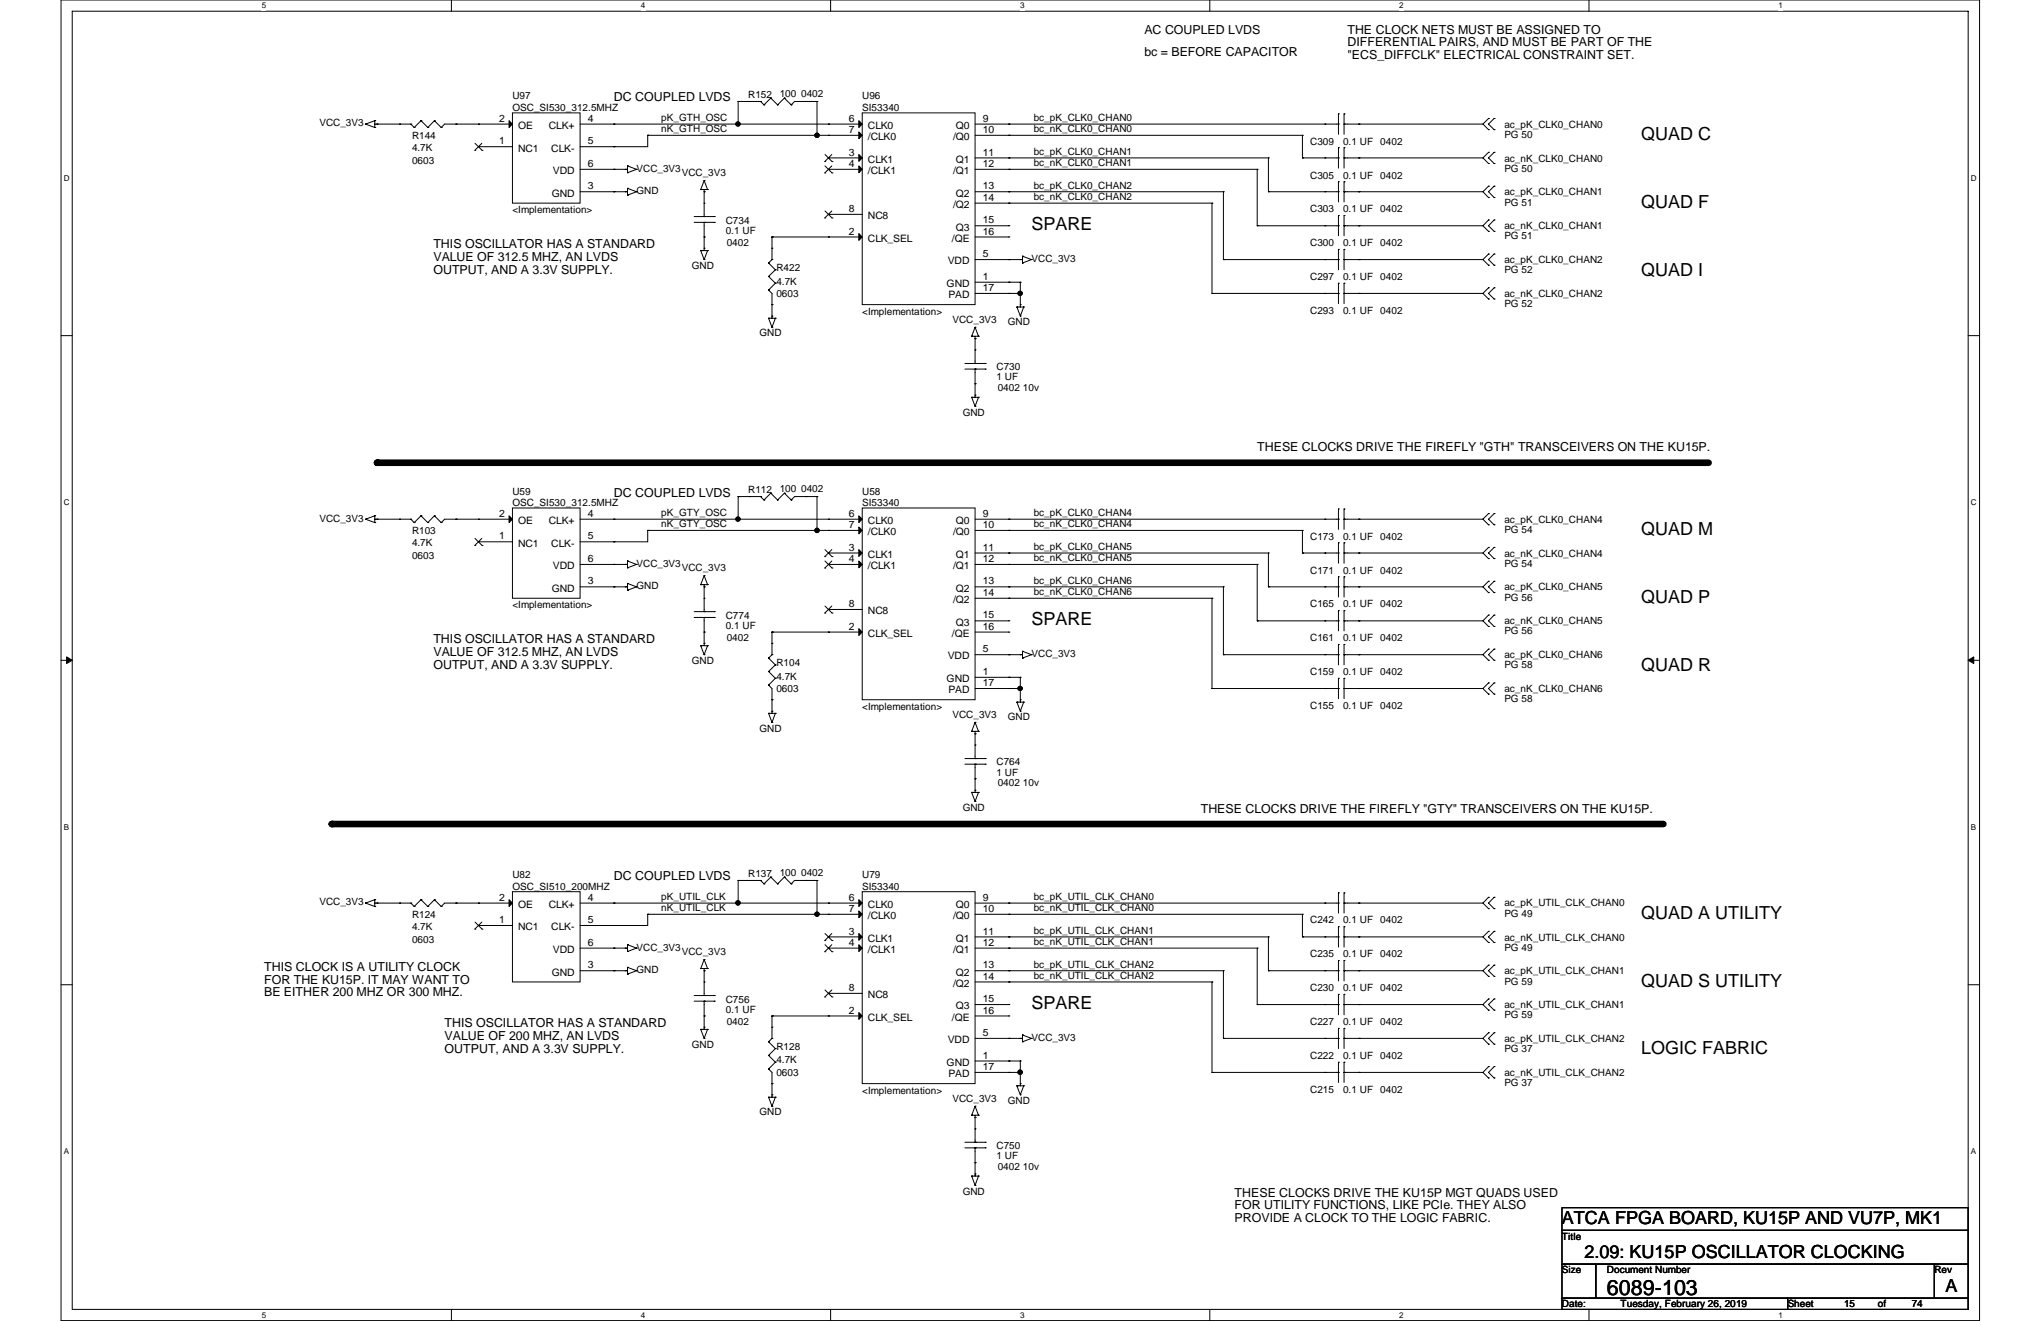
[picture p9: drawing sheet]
<svg xmlns="http://www.w3.org/2000/svg" width="432mm" height="279mm" viewBox="0 0 432 279" stroke-linecap="round" stroke-linejoin="round" font-family="sans-serif">
<path d="M12.9 0h405.9v279.3h-405.9zM15.3 2.4h401.1v274.5h-401.1z" fill="none" stroke="#000" stroke-width=".21"/>
<g fill="#fff">
<path d="M55.4 .3h.9v1.9h-.9z"/>
<path d="M55.4 277.2h.9v1.9h-.9z"/>
</g>
<path d="M95.5 0v2.4M95.5 276.9v2.4" fill="none" stroke="#000" stroke-width=".21"/>
<g fill="#fff">
<path d="M135.6 .3h.9v1.9h-.9z"/>
<path d="M135.6 277.2h.9v1.9h-.9z"/>
</g>
<path d="M175.7 0v2.4M175.7 276.9v2.4" fill="none" stroke="#000" stroke-width=".21"/>
<g fill="#fff">
<path d="M215.8 .3h.9v1.9h-.9z"/>
<path d="M215.8 277.2h.9v1.9h-.9z"/>
</g>
<path d="M255.9 0v2.4M255.9 276.9v2.4" fill="none" stroke="#000" stroke-width=".21"/>
<g fill="#fff">
<path d="M296 .3h1v1.9h-1z"/>
<path d="M296 277.2h1v1.9h-1z"/>
</g>
<path d="M336.2 0v2.4M336.2 276.9v2.4" fill="none" stroke="#000" stroke-width=".21"/>
<g fill="#fff">
<path d="M376.3 .3h.9v1.9h-.9z"/>
<path d="M376.3 277.2h.9v1.9h-.9z"/>
<path d="M13.5 36.7h1.2v1.9h-1.2z"/>
<path d="M417 36.7h1.2v1.9h-1.2z"/>
<path d="M13.5 105.3h1.2v1.9h-1.2z"/>
<path d="M417 105.3h1.2v1.9h-1.2z"/>
</g>
<path d="M12.9 71h2.4M416.4 71h2.4" fill="none" stroke="#000" stroke-width=".21"/>
<g fill="#fff">
<path d="M13.5 173.9h1.1v2h-1.1z"/>
<path d="M417 173.9h1.1v2h-1.1z"/>
</g>
<path d="M12.9 139.7h2.4M416.4 139.7h2.4" fill="none" stroke="#000" stroke-width=".21"/>
<path d="M14.1 138.9v1.4l1.2-.6zM416.4 139.7l1.2 .6v-1.4z" fill="#000" stroke="#000" stroke-width=".21"/>
<g fill="#fff">
<path d="M13.5 242.6h1.1v1.9h-1.1z"/>
<path d="M417 242.6h1.1v1.9h-1.1z"/>
</g>
<g fill="none" stroke="#000" stroke-width=".21">
<path d="M77.3 26.2h.1M77.3 26.2l2 .8M79.3 27h.1M79.3 25.5h.1M79.3 25.5v1.5M79.3 26.2h7.6M79.3 25.5l-2 .7M79.8 26.2h.1M84.5 26.2h.1M86.9 26.2h.1M86.9 26.2l.7 .8M87.6 27h.1"/>
<path d="M89.1 25.5h.1M89.1 25.5l1.4 1.5M89.1 25.5l-1.5 1.5M90.5 27h.1M91.9 25.5h.1M91.9 25.5l1.4 1.5M91.9 25.5l-1.4 1.5M93.3 27h.1M96.5 26.2h.1M100.5 31.8h.1M100.5 30.3l1.5 1.5M101.2 31h.1"/>
<path d="M101.2 26.2h.1M101.2 31h7.2M101.9 30.3l-1.4 1.5M102 31.8h.1M108.4 23.9h14.3v19.1h-14.3zM108.4 26.2h-14.3l-.8 .8M122.7 26.2h59.7M129.9 26.2h.1M129.9 31h.1M129.9 35.8h.1M132.3 35.8h.1M132.8 35.1h.1"/>
<path d="M132.8 36.5h.1M132.8 39.8h.1M132.8 35.1v1.4M132.8 39.8v1.5M132.8 35.8h-10.1M132.8 35.1l1.9 .7M132.8 39.8l1.9 .8M134.7 35.8h.1M134.7 35.8l-1.9 .7M137 28.6h.1M137 28.6v2.4h-14.3M149 38.2h.1"/>
<path d="M149 38.2l-.7 1.9M149 38.2l.7 1.9M156.2 26.2h.1M156.2 21.5h.1M156.2 21.5h4.7M156.2 21.5v4.7M158.5 21.5h.1M160.9 21.5h.1M160.9 21.5l.7 .7M161.6 22.2h.1M163.1 20.7h.1M163.1 20.7l1.4 1.5"/>
<path d="M163.1 20.7l-1.5 1.5M164.5 22.2h.1M165.9 20.7h.1M165.9 20.7l1.5 1.5M165.9 20.7l-1.4 1.5M167.4 22.2h.1M170.5 21.5h.1M172.8 21.5h.1M172.8 28.6h.1M172.8 21.5h-4.7l-.7 .7M172.8 21.5v7.1M174.5 34.2h.1"/>
<path d="M174.5 36.6h.1M174.5 32.7l1.5 1.5M174.5 35.1l1.5 1.5M175.3 26.2h.1M175.3 28.6h.1M175.3 33.4h.1M175.3 35.8h.1M175.3 35.8h7.1M175.3 33.4h7.1M176 32.7l-1.5 1.5M176 35.1l-1.5 1.5M176 34.2h.1"/>
<path d="M176 36.6h.1M182.4 23.9h23.9v40.5h-23.9zM182.4 28.6h-45.4M206.3 35.8h59.7M206.3 28.6h69.2M206.3 33.4h62.1M213.4 26.2h.1M213.4 28.6h.1M213.4 33.4h.1M213.4 35.8h.1M266 35.8h.1M266 35.8v12"/>
<path d="M268.4 33.4h.1M268.4 33.4v7.2M275.5 33.4h.1M275.5 28.6h.1M275.5 28.6v4.8M280.3 33.4h.1M280.3 26.2h.1M283.2 33.4h.1M283.2 31.2h.1M283.2 26.2h.1M283.2 24.1h.1M283.2 26.2h-76.9"/>
<path d="M283.2 33.4h-7.7M283.2 24.1v4.3M283.2 31.2v4.4M283.2 38.4h.1M283.2 38.4v4.3M284.4 38.4h.1M284.4 38.4v4.3M284.4 31.2h.1M284.4 33.4h.1M284.4 24.1h.1M284.4 26.2h.1M284.4 26.2h29.3"/>
<path d="M284.4 33.4h29.3M284.4 24.1v4.3M284.4 31.2v4.4M287.5 33.4h.1M287.5 26.2h.1M313.7 26.2l1.2 1.2M313.7 33.4l1.2 1.2M314.9 25.1h.1M314.9 27.4h.1M314.9 32.2h.1M314.9 34.6h.1M314.9 39.4h.1"/>
<path d="M314.9 25.1l-1.2 1.1M314.9 32.2l-1.2 1.2M314.9 39.4l-1.2 1.2M316.1 27.4h.1M316.1 25.1h.1M316.1 34.6h.1M316.1 32.2h.1M316.1 39.4h.1M316.1 25.1l-1.2 1.1 1.2 1.2M316.1 32.2l-1.2 1.2 1.2 1.2M316.1 39.4l-1.2 1.2 1.2 1.2M129.9 40.6h.1"/>
<path d="M132.3 40.6h.1M132.8 41.3h.1M132.8 40.6h-10.1M134.7 40.6h.1M134.7 40.6l-1.9 .7M146.9 47h4.2M146.9 45.8h4.2M148.3 40.1h.1M148.3 53h.1M148.3 40.1h1.4M148.3 53h1.4M148.3 53l.7 1.9"/>
<path d="M149 45.8h.1M149 47h.1M149 43h.1M149 50.1h.1M149 47v6M149 40.6h.1M149 52.5h.1M149 54.9h.1M149 40.1v5.7M149.7 40.1h.1M149.7 53h.1M149.7 53l-.7 1.9"/>
<path d="M151.1 47h.1M151.1 45.8h.1M162.6 58.5h.1M162.6 55.6h.1M162.6 58.5l1.4 1.4M162.6 55.6l1.4 1.5M163.3 54.9h.1M163.3 54.9l-.7 .7M163.3 52.5h.1M163.3 50.1h.1M163.3 50.1v4.8M163.3 50.1h19.1"/>
<path d="M164 59.9h.1M164 57.1h.1M164 59.9l-1.4 1.4M164 57.1l-1.4 1.4M174.5 46.1h.1M174.5 44.6l1.5 1.5M175.3 50.1h.1M175.3 45.3h.1M175.3 45.3h7.1M176 44.6l-1.5 1.5M176 46.1h.1M206.3 43h50.1"/>
<path d="M206.3 47.8h7.1M206.3 50.1h7.1M213.4 40.6h.1M213.4 43h.1M213.4 47.8h.1M213.4 50.1h.1M213.4 54.9h.1M213.4 59.7h.1M215.9 54.9h.1M215.9 59.7h.1M215.9 59.7v5.2M215.9 59.7h-9.6"/>
<path d="M216.3 54.2h.1M216.3 55.6h.1M216.3 54.2v1.4M216.3 54.9h-10M216.3 54.2l1.9 .7M218.2 54.9h.1M218.2 54.9l-1.9 .7M256.4 43h.1M256.4 43v19.1M258.8 40.6h.1M258.8 40.6v14.3M258.8 40.6h-52.5"/>
<path d="M258.8 54.9h.1M258.8 54.9h24.4M266 47.8h.1M266 47.8h17.2M268.4 40.6h.1M280.3 47.8h.1M280.3 54.9h.1M280.3 40.6h.1M283.2 59.9h.1M283.2 47.8h.1M283.2 45.6h.1M283.2 54.9h.1"/>
<path d="M283.2 52.7h.1M283.2 45.6v4.3M283.2 52.7v4.4M283.2 59.9v4.3M283.2 40.6h.1M283.2 40.6h-14.8M284.4 40.6h.1M284.4 40.6h29.3M284.4 59.9h.1M284.4 45.6h.1M284.4 47.8h.1M284.4 52.7h.1"/>
<path d="M284.4 54.9h.1M284.4 45.6v4.3M284.4 52.7v4.4M284.4 59.9v4.3M287.5 47.8h.1M287.5 54.9h.1M287.5 40.6h.1M313.7 40.6l1.2 1.2M313.7 47.8l1.2 1.1M313.7 54.9l1.2 1.2M313.7 54.9h-29.3M313.7 47.8h-29.3"/>
<path d="M314.9 41.8h.1M314.9 46.5h.1M314.9 48.9h.1M314.9 53.7h.1M314.9 56.1h.1M314.9 46.5l-1.2 1.3M314.9 53.7l-1.2 1.2M316.1 41.8h.1M316.1 48.9h.1M316.1 46.5h.1M316.1 56.1h.1M316.1 53.7h.1"/>
<path d="M316.1 46.5l-1.2 1.3 1.2 1.1M316.1 53.7l-1.2 1.2 1.2 1.2M162.6 61.3h.1M162.6 61.3l.7 .8v5.2M162.6 67.3h.1M162.6 67.3h1.4M162.6 67.3l.7 1.9M163.3 64.4h.1M163.3 66.8h.1M163.3 69.2h.1M164 67.3h.1M164 67.3l-.7 1.9"/>
<path d="M204.1 78.1h4.3M204.1 76.9h4.3M205.6 71.1h.1M205.6 71.1h1.4M206.3 76.9h.1M206.3 78.1h.1M206.3 78.1v5.9M206.3 71.6h.1M206.3 69.2h.1M206.3 71.1v5.8M206.3 69.2l-.7 1.9M206.3 69.2l.7 1.9"/>
<path d="M206.3 74h.1M206.3 62.1h9.6M207 71.1h.1M208.4 78.1h.1M208.4 76.9h.1M213.4 62.1h.1M215.1 64.9h.1M215.1 64.9h1.5M215.1 64.9l.8 1.9M215.9 64.4h.1M215.9 66.8h.1M215.9 62.1h.1"/>
<path d="M216.6 64.9h.1M216.6 64.9l-.7 1.9M256.4 62.1h.1M256.4 62.1h26.8M280.3 62.1h.1M283.2 62.1h.1M284.4 62.1h.1M284.4 62.1h29.3M287.5 62.1h.1M313.7 62.1l1.2 1.1M314.9 60.9h.1M314.9 63.2h.1"/>
<path d="M314.9 60.9l-1.2 1.2M316.1 63.2h.1M316.1 60.9h.1M316.1 60.9l-1.2 1.2 1.2 1.1M205.6 84h.1M205.6 84h1.4M205.6 84l.7 1.9M206.3 83.6h.1M206.3 85.9h.1M206.3 81.2h.1M207 84h.1M207 84l-.7 1.9"/>
<path d="M77.3 109.8h.1M77.3 109.8l2 .7M79.3 110.5h.1M79.3 109.1h.1M79.3 109.1v1.4M79.3 109.8h7.6M79.3 109.1l-2 .7M79.8 109.8h.1M84.5 109.8h.1M86.9 109.8h.1M86.9 109.8l.7 .7M87.6 110.5h.1"/>
<path d="M89.1 109.1h.1M89.1 109.1l1.4 1.4M89.1 109.1l-1.5 1.4M90.5 110.5h.1M91.9 109.1h.1M91.9 109.1l1.4 1.4M91.9 109.1l-1.4 1.4M93.3 110.5h.1M96.5 109.8h.1M100.5 115.4h.1M100.5 113.9l1.5 1.5M101.2 114.6h.1"/>
<path d="M101.2 109.8h.1M101.2 114.6h7.2M101.9 113.9l-1.4 1.5M102 115.4h.1M108.4 107.4h14.3v19.1h-14.3zM108.4 109.8h-14.3l-.8 .7M122.7 109.8h59.7M122.7 119.4h10.1M129.9 109.8h.1M129.9 114.6h.1M129.9 119.4h.1M132.3 119.4h.1"/>
<path d="M132.8 118.7h.1M132.8 118.7v1.4M132.8 118.7l1.9 .7M134.7 119.4h.1M134.7 119.4l-1.9 .7M137 112.2h.1M137 112.2v2.4h-14.3M137 112.2h45.4M156.2 109.8h.1M156.2 105h.1M156.2 105h4.7M156.2 105v4.8"/>
<path d="M158.5 105h.1M160.9 105h.1M160.9 105l.7 .7M161.6 105.7h.1M163.1 104.3h.1M163.1 104.3l1.4 1.4M163.1 104.3l-1.5 1.4M164.5 105.7h.1M165.9 104.3h.1M165.9 104.3l1.5 1.4M165.9 104.3l-1.4 1.4M167.4 105.7h.1"/>
<path d="M170.5 105h.1M172.8 112.2h.1M172.8 105h.1M172.8 105h-4.7l-.7 .7M172.8 105v7.2M174.5 117.7h.1M174.5 118.7l1.5 1.4M174.5 116.2l1.5 1.5M175.3 109.8h.1M175.3 112.2h.1M175.3 117h.1M175.3 119.4h.1"/>
<path d="M175.3 119.4h7.1M175.3 117h7.1M176 116.2l-1.5 1.5M176 118.7l-1.5 1.4M176 117.7h.1M182.4 107.4h23.9v40.6h-23.9zM206.3 109.8h76.9M206.3 119.4h59.7M206.3 117h62.1M213.4 109.8h.1M213.4 112.2h.1M213.4 117h.1"/>
<path d="M213.4 119.4h.1M266 119.4h.1M266 119.4v11.9M268.4 117h.1M268.4 117v7.1M275.5 117h.1M275.5 117h7.7M275.5 112.2h-69.2M275.5 112.2h.1M275.5 112.2v4.8M280.3 117h.1M280.3 109.8h.1"/>
<path d="M283.2 117h.1M283.2 114.8h.1M283.2 109.8h.1M283.2 107.7h.1M283.2 107.7v4.3M283.2 114.8v4.3M284.4 114.8h.1M284.4 117h.1M284.4 107.7h.1M284.4 109.8h.1M284.4 109.8h29.3M284.4 107.7v4.3"/>
<path d="M284.4 114.8v4.3M287.5 117h.1M287.5 109.8h.1M313.7 117h-29.3M313.7 109.8l1.2 1.2M313.7 117l1.2 1.2M314.9 108.6h.1M314.9 111h.1M314.9 115.8h.1M314.9 118.2h.1M314.9 108.6l-1.2 1.2M314.9 115.8l-1.2 1.2"/>
<path d="M316.1 111h.1M316.1 108.6h.1M316.1 118.2h.1M316.1 115.8h.1M316.1 108.6l-1.2 1.2 1.2 1.2M316.1 115.8l-1.2 1.2 1.2 1.2M129.9 124.1h.1M132.3 124.1h.1M132.8 120.1h.1M132.8 124.8h.1M132.8 123.4h.1M132.8 123.4v1.4"/>
<path d="M132.8 124.1h-10.1M132.8 123.4l1.9 .7M134.7 124.1h.1M134.7 124.1l-1.9 .7M146.9 130.6h4.2M146.9 129.4h4.2M148.3 123.7h.1M148.3 136.6h.1M148.3 123.7h1.4M148.3 136.6h1.4M148.3 136.6l.7 1.9M149 129.4h.1"/>
<path d="M149 130.6h.1M149 130.6v6M149 126.5h.1M149 133.7h.1M149 124.1h.1M149 121.8h.1M149 136.1h.1M149 138.5h.1M149 123.7v5.7M149 121.8l-.7 1.9M149 121.8l.7 1.9M149.7 123.7h.1"/>
<path d="M149.7 136.6h.1M149.7 136.6l-.7 1.9M151.1 130.6h.1M151.1 129.4h.1M162.6 139.2h.1M162.6 139.2l1.4 1.4M163.3 138.5h.1M163.3 138.5l-.7 .7M163.3 136.1h.1M163.3 133.7h.1M163.3 133.7v4.8M163.3 133.7h19.1"/>
<path d="M174.5 120.1h.1M174.5 129.7h.1M174.5 128.2l1.5 1.5M175.3 133.7h.1M175.3 128.9h.1M175.3 128.9h7.1M176 128.2l-1.5 1.5M176 120.1h.1M176 129.7h.1M206.3 138.5h10M206.3 131.3h7.1M206.3 133.7h7.1"/>
<path d="M213.4 124.1h.1M213.4 126.5h.1M213.4 131.3h.1M213.4 133.7h.1M213.4 138.5h.1M215.9 138.5h.1M216.3 137.8h.1M216.3 139.2h.1M216.3 137.8v1.4M216.3 137.8l1.9 .7M218.2 138.5h.1M218.2 138.5l-1.9 .7"/>
<path d="M256.4 126.5h-50.1M256.4 126.5h.1M256.4 126.5v19.1M258.8 124.1h.1M258.8 124.1v14.4M258.8 124.1h-52.5M258.8 138.5h.1M258.8 138.5h24.4M266 131.3h.1M266 131.3h17.2M268.4 124.1h.1M268.4 124.1h14.8"/>
<path d="M280.3 138.5h.1M280.3 124.1h.1M280.3 131.3h.1M283.2 138.5h.1M283.2 136.3h.1M283.2 124.1h.1M283.2 122h.1M283.2 131.3h.1M283.2 129.2h.1M283.2 122v4.3M283.2 129.2v4.2M283.2 136.3v4.3"/>
<path d="M284.4 136.3h.1M284.4 138.5h.1M284.4 122h.1M284.4 124.1h.1M284.4 129.2h.1M284.4 131.3h.1M284.4 124.1h29.3M284.4 122v4.3M284.4 129.2v4.2M284.4 136.3v4.3M287.5 138.5h.1M287.5 124.1h.1"/>
<path d="M287.5 131.3h.1M313.7 124.1l1.2 1.2M313.7 131.3l1.2 1.2M313.7 138.5l1.2 1.2M313.7 138.5h-29.3M313.7 131.3h-29.3M314.9 122.9h.1M314.9 125.3h.1M314.9 130.1h.1M314.9 132.5h.1M314.9 137.3h.1M314.9 139.7h.1"/>
<path d="M314.9 122.9l-1.2 1.2M314.9 130.1l-1.2 1.2M314.9 137.3l-1.2 1.2M316.1 125.3h.1M316.1 122.9h.1M316.1 132.5h.1M316.1 130.1h.1M316.1 139.7h.1M316.1 137.3h.1M316.1 122.9l-1.2 1.2 1.2 1.2M316.1 130.1l-1.2 1.2 1.2 1.2M316.1 137.3l-1.2 1.2 1.2 1.2"/>
<path d="M162.6 144.9h.1M162.6 142h.1M162.6 144.9l.7 .7v5.3M162.6 142l1.4 1.5M162.6 150.9h.1M162.6 150.9h1.4M162.6 150.9l.7 1.9M163.3 148h.1M163.3 150.4h.1M163.3 152.8h.1M164 143.5h.1M164 140.6h.1"/>
<path d="M164 143.5l-1.4 1.4M164 140.6l-1.4 1.4M164 150.9h.1M164 150.9l-.7 1.9M205.6 154.7h.1M205.6 154.7h1.4M206.3 155.2h.1M206.3 152.8h.1M206.3 154.7v5.7M206.3 152.8l-.7 1.9M206.3 152.8l.7 1.9M206.3 157.6h.1"/>
<path d="M206.3 145.6h9.6M206.3 143.3h9.6M207 154.7h.1M213.4 143.3h.1M213.4 145.6h.1M215.1 148.5h.1M215.1 148.5h1.5M215.1 148.5l.8 1.9M215.9 148h.1M215.9 150.4h.1M215.9 143.3h.1M215.9 143.3v5.2"/>
<path d="M215.9 145.6h.1M216.6 148.5h.1M216.6 148.5l-.7 1.9M256.4 145.6h.1M280.3 145.6h.1M283.2 145.6h.1M283.2 143.5h.1M283.2 143.5v4.3M283.2 145.6h-26.8M284.4 143.5h.1M284.4 145.6h.1M284.4 143.5v4.3"/>
<path d="M284.4 145.6h29.3M287.5 145.6h.1M313.7 145.6l1.2 1.2M314.9 144.4h.1M314.9 146.8h.1M314.9 144.4l-1.2 1.2M316.1 146.8h.1M316.1 144.4h.1M316.1 144.4l-1.2 1.2 1.2 1.2M204.1 161.6h4.3M204.1 160.4h4.3M205.6 167.6h.1"/>
<path d="M205.6 167.6h1.4M205.6 167.6l.7 1.9M206.3 160.4h.1M206.3 161.6h.1M206.3 161.6v6M206.3 167.1h.1M206.3 169.5h.1M206.3 164.7h.1M207 167.6h.1M207 167.6l-.7 1.9M208.4 161.6h.1M208.4 160.4h.1"/>
<path d="M77.3 191h.1M77.3 191l2 .7M79.3 191.7h.1M79.3 190.3h.1M79.3 190.3v1.4M79.3 191h7.6M79.3 190.3l-2 .7M79.8 191h.1M84.5 191h.1M86.9 191h.1M86.9 191l.7 .7M87.6 191.7h.1"/>
<path d="M89.1 190.3h.1M89.1 190.3l1.4 1.4M89.1 190.3l-1.5 1.4M90.5 191.7h.1M91.9 190.3h.1M91.9 190.3l1.4 1.4M91.9 190.3l-1.4 1.4M93.3 191.7h.1M96.5 191h.1M100.5 196.5h.1M100.5 195l1.5 1.5M101.2 195.7h.1"/>
<path d="M101.2 191h.1M101.2 195.7h7.2M101.9 195l-1.4 1.5M102 196.5h.1M108.4 188.6h14.3v19.1h-14.3zM108.4 191h-14.3l-.8 .7M122.7 191h59.7M129.9 191h.1M129.9 195.7h.1M132.8 199.8h.1M132.8 199.8v1.5M132.8 199.8l1.9 .7"/>
<path d="M137 193.4h.1M137 193.4v2.3h-14.3M137 193.4h45.4M156.2 191h.1M156.2 186.2h.1M156.2 186.2h4.7M156.2 186.2v4.8M158.5 186.2h.1M160.9 186.2h.1M160.9 186.2l.7 .7M161.6 186.9h.1M163.1 185.5h.1"/>
<path d="M163.1 185.5l1.4 1.4M163.1 185.5l-1.5 1.4M164.5 186.9h.1M165.9 185.5h.1M165.9 185.5l1.5 1.4M165.9 185.5l-1.4 1.4M167.4 186.9h.1M170.5 186.2h.1M172.8 193.4h.1M172.8 186.2h.1M172.8 186.2h-4.7l-.7 .7M172.8 186.2v7.2"/>
<path d="M174.5 198.9h.1M174.5 199.8l1.5 1.5M174.5 197.4l1.5 1.5M175.3 191h.1M175.3 193.4h.1M175.3 198.2h.1M175.3 198.2h7.1M176 197.4l-1.5 1.5M176 199.8l-1.5 1.5M176 198.9h.1M182.4 188.6h23.9v40.6h-23.9zM206.3 198.2h62.1"/>
<path d="M206.3 193.4h69.2M213.4 191h.1M213.4 193.4h.1M213.4 198.2h.1M268.4 198.2h.1M268.4 198.2v7.1M275.5 198.2h.1M275.5 193.4h.1M275.5 193.4v4.8M280.3 198.2h.1M280.3 191h.1M283.2 198.2h.1"/>
<path d="M283.2 196h.1M283.2 196v4.3M283.2 198.2h-7.7M283.2 191h.1M283.2 188.8h.1M283.2 191h-76.9M283.2 188.8v4.3M284.4 196h.1M284.4 198.2h.1M284.4 196v4.3M284.4 198.2h29.3M284.4 188.8h.1"/>
<path d="M284.4 191h.1M284.4 191h29.3M284.4 188.8v4.3M287.5 198.2h.1M287.5 191h.1M313.7 191l1.2 1.2M313.7 198.2l1.2 1.1M314.9 189.8h.1M314.9 192.2h.1M314.9 197h.1M314.9 199.3h.1M314.9 189.8l-1.2 1.2"/>
<path d="M314.9 197l-1.2 1.2M316.1 192.2h.1M316.1 189.8h.1M316.1 199.3h.1M316.1 197h.1M316.1 189.8l-1.2 1.2 1.2 1.2M316.1 197l-1.2 1.2 1.2 1.1M12.9 208.3h2.4M122.7 205.3h10.1M129.9 205.3h.1M129.9 200.5h.1M132.3 200.5h.1"/>
<path d="M132.3 205.3h.1M132.8 201.3h.1M132.8 206h.1M132.8 204.6h.1M132.8 204.6v1.4M132.8 200.5h-10.1M132.8 204.6l1.9 .7M134.7 200.5h.1M134.7 205.3h.1M134.7 200.5l-1.9 .8M134.7 205.3l-1.9 .7M146.9 211.8h4.2"/>
<path d="M146.9 210.6h4.2M148.3 204.9h.1M148.3 217.7h.1M148.3 204.9h1.4M148.3 217.7h1.4M148.3 217.7l.7 1.9M149 210.6h.1M149 211.8h.1M149 211.8v5.9M149 207.7h.1M149 214.9h.1M149 205.3h.1"/>
<path d="M149 202.9h.1M149 217.3h.1M149 219.6h.1M149 204.9v5.7M149 202.9l-.7 2M149 202.9l.7 2M149.7 204.9h.1M149.7 217.7h.1M149.7 217.7l-.7 1.9M151.1 211.8h.1M151.1 210.6h.1M163.3 219.6h.1"/>
<path d="M163.3 219.6l-.7 .7M163.3 217.3h.1M163.3 214.9h.1M163.3 214.9v4.7M174.5 201.3h.1M174.5 210.9h.1M174.5 209.4l1.5 1.5M175.3 200.5h.1M175.3 214.9h.1M175.3 210.1h.1M175.3 200.5h7.1M175.3 210.1h7.1"/>
<path d="M176 209.4l-1.5 1.5M176 201.3h.1M176 210.9h.1M182.4 214.9h-19.1M206.3 219.6h10M206.3 212.5h7.1M206.3 214.9h7.1M213.4 200.5h.1M213.4 205.3h.1M213.4 207.7h.1M213.4 212.5h.1M213.4 214.9h.1"/>
<path d="M213.4 219.6h.1M215.9 219.6h.1M216.3 218.9h.1M216.3 218.9v1.4M216.3 218.9l1.9 .7M218.2 219.6h.1M218.2 219.6l-1.9 .7M256.4 207.7h-50.1M256.4 207.7h.1M256.4 207.7v19.1M258.8 205.3h.1M258.8 205.3v14.3"/>
<path d="M258.8 205.3h-52.5M258.8 219.6h.1M266 200.5h-59.7M266 200.5h.1M266 200.5v12M266 212.5h.1M268.4 205.3h.1M268.4 205.3h14.8M280.3 212.5h.1M280.3 205.3h.1M280.3 219.6h.1M283.2 212.5h.1"/>
<path d="M283.2 210.3h.1M283.2 205.3h.1M283.2 203.2h.1M283.2 203.2v4.3M283.2 210.3v4.3M283.2 212.5h-17.2M283.2 219.6h.1M283.2 217.5h.1M283.2 219.6h-24.4M283.2 217.5v4.3M284.4 217.5h.1M284.4 219.6h.1"/>
<path d="M284.4 219.6h29.3M284.4 217.5v4.3M284.4 210.3h.1M284.4 212.5h.1M284.4 203.2h.1M284.4 205.3h.1M284.4 203.2v4.3M284.4 210.3v4.3M284.4 212.5h29.3M287.5 212.5h.1M287.5 205.3h.1M287.5 219.6h.1"/>
<path d="M313.7 205.3h-29.3M313.7 205.3l1.2 1.2M313.7 212.5l1.2 1.2M313.7 219.6l1.2 1.3M314.9 204.1h.1M314.9 206.5h.1M314.9 211.3h.1M314.9 213.7h.1M314.9 218.4h.1M314.9 204.1l-1.2 1.2M314.9 211.3l-1.2 1.2M314.9 218.4l-1.2 1.2"/>
<path d="M316.1 206.5h.1M316.1 204.1h.1M316.1 213.7h.1M316.1 211.3h.1M316.1 218.4h.1M316.1 204.1l-1.2 1.2 1.2 1.2M316.1 211.3l-1.2 1.2 1.2 1.2M316.1 218.4l-1.2 1.2 1.2 1.3M416.4 208.3h2.4M162.6 226.1h.1M162.6 223.2h.1M162.6 220.3h.1"/>
<path d="M162.6 226.1l.7 .7v5.3M162.6 223.2l1.4 1.5M162.6 220.3l1.4 1.5M162.6 232.1h.1M162.6 232.1h1.4M162.6 232.1l.7 1.9M163.3 229.2h.1M163.3 231.6h.1M163.3 234h.1M164 224.7h.1M164 221.8h.1M164 224.7l-1.4 1.4"/>
<path d="M164 221.8l-1.4 1.4M164 232.1h.1M164 232.1l-.7 1.9M205.6 235.9h.1M205.6 235.9h1.4M206.3 236.3h.1M206.3 234h.1M206.3 235.9v5.7M206.3 234l-.7 1.9M206.3 234l.7 1.9M206.3 238.8h.1M206.3 224.4h9.6"/>
<path d="M206.3 226.8h9.6M207 235.9h.1M213.4 224.4h.1M213.4 226.8h.1M215.1 229.7h.1M215.1 229.7h1.5M215.1 229.7l.8 1.9M215.9 229.2h.1M215.9 231.6h.1M215.9 224.4h.1M215.9 226.8h.1M215.9 224.4v5.3"/>
<path d="M216.3 220.3h.1M216.6 229.7h.1M216.6 229.7l-.7 1.9M256.4 226.8h.1M280.3 226.8h.1M283.2 226.8h.1M283.2 224.7h.1M283.2 224.7v4.2M283.2 226.8h-26.8M284.4 224.7h.1M284.4 226.8h.1M284.4 224.7v4.2"/>
<path d="M284.4 226.8h29.3M287.5 226.8h.1M313.7 226.8l1.2 1.2M314.9 220.9h.1M314.9 225.6h.1M314.9 228h.1M314.9 225.6l-1.2 1.2M316.1 220.9h.1M316.1 228h.1M316.1 225.6h.1M316.1 225.6l-1.2 1.2 1.2 1.2M204.1 242.8h4.3"/>
<path d="M204.1 241.6h4.3M205.6 248.8h.1M205.6 248.8h1.4M205.6 248.8l.7 1.9M206.3 248.3h.1M206.3 250.7h.1M206.3 241.6h.1M206.3 242.8h.1M206.3 242.8v6M206.3 245.9h.1M207 248.8h.1M207 248.8l-.7 1.9"/>
<path d="M208.4 242.8h.1M208.4 241.6h.1M330.5 255.4h85.9v4.8h-85.9zM330.5 260.2h85.9v7.2h-85.9zM330.5 267.4h7.1v7.2h-7.1zM330.5 274.6h47.7v2.3h-47.7zM337.6 267.4h71.6v7.2h-71.6zM378.2 274.6h38.2v2.3h-38.2zM409.2 267.4h7.2v7.2h-7.2z"/>
</g>
<path d="M79.8 97.9h.1M79.8 97.9h281.7M70.2 174.3h.1M70.2 174.3h281.7" fill="none" stroke="#000" stroke-width="1.4"/>
<g fill="#000" stroke="#000" stroke-width=".21">
<path d="M107.7 25.5l.7 .7-.7 .8z" fill-rule="evenodd"/>
<path d="M181.7 25.5l.7 .7-.7 .8z" fill-rule="evenodd"/>
<path d="M181.7 27.9l.7 .7-.7 .7z" fill-rule="evenodd"/>
<path d="M181.7 32.7l.7 .7-.7 .7z" fill-rule="evenodd"/>
<path d="M181.7 35.1l.7 .7-.7 .7z" fill-rule="evenodd"/>
<path d="M181.7 49.4l.7 .7-.7 .7z" fill-rule="evenodd"/>
<path d="M107.7 109.1l.7 .7-.7 .7z" fill-rule="evenodd"/>
<path d="M181.7 109.1l.7 .7-.7 .7z" fill-rule="evenodd"/>
<path d="M181.7 111.5l.7 .7-.7 .7z" fill-rule="evenodd"/>
<path d="M181.7 116.2l.7 .8-.7 .7z" fill-rule="evenodd"/>
<path d="M181.7 118.7l.7 .7-.7 .7z" fill-rule="evenodd"/>
<path d="M181.7 133l.7 .7-.7 .7z" fill-rule="evenodd"/>
<path d="M107.7 190.3l.7 .7-.7 .7z" fill-rule="evenodd"/>
<path d="M181.7 190.3l.7 .7-.7 .7z" fill-rule="evenodd"/>
<path d="M181.7 192.7l.7 .7-.7 .7z" fill-rule="evenodd"/>
<path d="M181.7 197.4l.7 .8-.7 .7z" fill-rule="evenodd"/>
<path d="M181.7 199.8l.7 .7-.7 .8z" fill-rule="evenodd"/>
<path d="M181.7 214.2l.7 .7-.7 .7z" fill-rule="evenodd"/>
<circle cx="156.1" cy="26.2" r=".46"/>
<circle cx="172.8" cy="28.6" r=".47"/>
<circle cx="215.8" cy="62" r=".46"/>
<circle cx="156.1" cy="109.8" r=".46"/>
<circle cx="172.8" cy="112.2" r=".47"/>
<circle cx="215.8" cy="145.6" r=".46"/>
<circle cx="156.1" cy="191" r=".47"/>
<circle cx="172.9" cy="193.4" r=".46"/>
<circle cx="215.8" cy="226.8" r=".47"/>
</g>
<text font-size="4.5" x="340" y="273.9">6089-103</text>
<g font-size="3.8">
<text x="347.2" y="29.6">QUAD C</text>
<text x="347.2" y="43.9">QUAD F</text>
<text x="218.2" y="48.7">SPARE</text>
<text x="347.2" y="58.3">QUAD I</text>
<text x="347.2" y="113.2">QUAD M</text>
<text x="347.2" y="127.5">QUAD P</text>
<text x="218.2" y="132.3">SPARE</text>
<text x="347.2" y="141.9">QUAD R</text>
<text x="347.2" y="194.4">QUAD A UTILITY</text>
<text x="347.2" y="208.7">QUAD S UTILITY</text>
<text x="218.2" y="213.5">SPARE</text>
<text x="347.2" y="223">LOGIC FABRIC</text>
<text x="330.5" y="258.8">ATCA FPGA BOARD, KU15P AND VU7P, MK1</text>
<text x="335.2" y="266">2.09: KU15P OSCILLATOR CLOCKING</text>
<text x="411.6" y="273.2">A</text>
</g>
<g font-size="2.6">
<text x="242.1" y="11.9">bc = BEFORE CAPACITOR</text>
<text x="242.1" y="7.1">AC COUPLED LVDS</text>
<text x="285.1" y="7.1">THE CLOCK NETS MUST BE ASSIGNED TO</text>
<text x="285.1" y="9.8">DIFFERENTIAL PAIRS, AND MUST BE PART OF THE</text>
<text x="285.1" y="12.5">&quot;ECS_DIFFCLK&quot; ELECTRICAL CONSTRAINT SET.</text>
<text x="129.9" y="21.5">DC COUPLED LVDS</text>
<text x="91.7" y="52.5">THIS OSCILLATOR HAS A STANDARD</text>
<text x="91.7" y="55.2">VALUE OF 312.5 MHZ, AN LVDS</text>
<text x="91.7" y="57.9">OUTPUT, AND A 3.3V SUPPLY.</text>
<text x="266" y="95.5">THESE CLOCKS DRIVE THE FIREFLY &quot;GTH&quot; TRANSCEIVERS ON THE KU15P.</text>
<text x="129.9" y="105">DC COUPLED LVDS</text>
<text x="91.7" y="136.1">THIS OSCILLATOR HAS A STANDARD</text>
<text x="91.7" y="138.8">VALUE OF 312.5 MHZ, AN LVDS</text>
<text x="91.7" y="141.5">OUTPUT, AND A 3.3V SUPPLY.</text>
<text x="254" y="171.9">THESE CLOCKS DRIVE THE FIREFLY &quot;GTY&quot; TRANSCEIVERS ON THE KU15P.</text>
<text x="129.9" y="186.2">DC COUPLED LVDS</text>
<text x="55.9" y="205.3">THIS CLOCK IS A UTILITY CLOCK</text>
<text x="55.9" y="208">FOR THE KU15P. IT MAY WANT TO</text>
<text x="55.9" y="210.7">BE EITHER 200 MHZ OR 300 MHZ.</text>
<text x="94.1" y="217.3">THIS OSCILLATOR HAS A STANDARD</text>
<text x="94.1" y="220">VALUE OF 200 MHZ, AN LVDS</text>
<text x="94.1" y="222.7">OUTPUT, AND A 3.3V SUPPLY.</text>
<text x="261.2" y="253.1">THESE CLOCKS DRIVE THE KU15P MGT QUADS USED</text>
<text x="261.2" y="255.8">FOR UTILITY FUNCTIONS, LIKE PCIe. THEY ALSO</text>
<text x="261.2" y="258.5">PROVIDE A CLOCK TO THE LOGIC FABRIC.</text>
</g>
<g font-size="2.2">
<text x="105.6" y="25.7">2</text>
<text x="109.6" y="27.3">OE</text>
<text x="116.1" y="27.3">CLK+</text>
<text x="124.4" y="25.7">4</text>
<text x="179.6" y="25.7">6</text>
<text x="179.6" y="28.1">7</text>
<text x="183.6" y="27.3">CLK0</text>
<text x="183.6" y="29.6">/CLK0</text>
<text x="201.6" y="29.6">/Q0</text>
<text x="202.2" y="27.3">Q0</text>
<text x="207.9" y="25.7">9</text>
<text x="207.9" y="28.1">10</text>
<text x="105.6" y="30.5">1</text>
<text x="109.6" y="32">NC1</text>
<text x="116.6" y="32">CLK-</text>
<text x="124.4" y="30.5">5</text>
<text x="124.4" y="35.3">6</text>
<text x="179.6" y="32.9">3</text>
<text x="179.6" y="35.3">4</text>
<text x="183.6" y="34.4">CLK1</text>
<text x="202.2" y="34.4">Q1</text>
<text x="207.9" y="32.9">11</text>
<text x="207.9" y="35.3">12</text>
<text x="116.7" y="41.6">GND</text>
<text x="117" y="36.8">VDD</text>
<text x="124.4" y="40">3</text>
<text x="183.6" y="36.8">/CLK1</text>
<text x="201.6" y="36.8">/Q1</text>
<text x="202.2" y="41.6">Q2</text>
<text x="207.9" y="40">13</text>
<text x="179.6" y="44.8">8</text>
<text x="183.6" y="46.4">NC8</text>
<text x="201.6" y="44">/Q2</text>
<text x="207.9" y="42.5">14</text>
<text x="207.9" y="47.2">15</text>
<text x="179.6" y="49.6">2</text>
<text x="183.6" y="51.1">CLK_SEL</text>
<text x="201.4" y="51.1">/QE</text>
<text x="202.2" y="48.8">Q3</text>
<text x="207.9" y="49.6">16</text>
<text x="200.5" y="55.9">VDD</text>
<text x="207.9" y="59.2">1</text>
<text x="207.9" y="54.4">5</text>
<text x="200.3" y="60.7">GND</text>
<text x="200.7" y="63.1">PAD</text>
<text x="207.9" y="61.6">17</text>
<text x="105.6" y="109.3">2</text>
<text x="109.6" y="110.8">OE</text>
<text x="116.1" y="110.8">CLK+</text>
<text x="124.4" y="109.3">4</text>
<text x="179.6" y="109.3">6</text>
<text x="179.6" y="111.7">7</text>
<text x="183.6" y="110.8">CLK0</text>
<text x="183.6" y="113.2">/CLK0</text>
<text x="201.6" y="113.2">/Q0</text>
<text x="202.2" y="110.8">Q0</text>
<text x="207.9" y="109.3">9</text>
<text x="207.9" y="111.7">10</text>
<text x="105.6" y="114.1">1</text>
<text x="109.6" y="115.6">NC1</text>
<text x="116.6" y="115.6">CLK-</text>
<text x="124.4" y="114.1">5</text>
<text x="124.4" y="118.9">6</text>
<text x="179.6" y="116.5">3</text>
<text x="179.6" y="118.9">4</text>
<text x="183.6" y="118">CLK1</text>
<text x="202.2" y="118">Q1</text>
<text x="207.9" y="116.5">11</text>
<text x="207.9" y="118.9">12</text>
<text x="116.7" y="125.1">GND</text>
<text x="117" y="120.4">VDD</text>
<text x="124.4" y="123.6">3</text>
<text x="183.6" y="120.4">/CLK1</text>
<text x="201.6" y="120.4">/Q1</text>
<text x="202.2" y="125.1">Q2</text>
<text x="207.9" y="123.6">13</text>
<text x="179.6" y="128.4">8</text>
<text x="183.6" y="129.9">NC8</text>
<text x="201.6" y="127.6">/Q2</text>
<text x="207.9" y="126">14</text>
<text x="207.9" y="130.8">15</text>
<text x="179.6" y="133.2">2</text>
<text x="183.6" y="134.7">CLK_SEL</text>
<text x="201.4" y="134.7">/QE</text>
<text x="202.2" y="132.3">Q3</text>
<text x="207.9" y="133.2">16</text>
<text x="207.9" y="138">5</text>
<text x="200.5" y="139.5">VDD</text>
<text x="207.9" y="142.7">1</text>
<text x="200.3" y="144.3">GND</text>
<text x="200.7" y="146.6">PAD</text>
<text x="207.9" y="145.1">17</text>
<text x="105.6" y="190.5">2</text>
<text x="124.4" y="190.5">4</text>
<text x="179.6" y="190.5">6</text>
<text x="207.9" y="190.5">9</text>
<text x="105.6" y="195.2">1</text>
<text x="109.6" y="196.8">NC1</text>
<text x="109.6" y="192">OE</text>
<text x="116.1" y="192">CLK+</text>
<text x="116.6" y="196.8">CLK-</text>
<text x="124.4" y="195.2">5</text>
<text x="179.6" y="192.9">7</text>
<text x="179.6" y="197.7">3</text>
<text x="183.6" y="192">CLK0</text>
<text x="183.6" y="194.4">/CLK0</text>
<text x="201.6" y="194.4">/Q0</text>
<text x="202.2" y="192">Q0</text>
<text x="207.9" y="192.9">10</text>
<text x="207.9" y="197.7">11</text>
<text x="117" y="201.5">VDD</text>
<text x="124.4" y="200">6</text>
<text x="179.6" y="200">4</text>
<text x="183.6" y="199.2">CLK1</text>
<text x="183.6" y="201.5">/CLK1</text>
<text x="201.6" y="201.5">/Q1</text>
<text x="202.2" y="199.2">Q1</text>
<text x="207.9" y="200">12</text>
<text x="116.7" y="206.3">GND</text>
<text x="124.4" y="204.8">3</text>
<text x="179.6" y="209.6">8</text>
<text x="201.6" y="208.7">/Q2</text>
<text x="202.2" y="206.3">Q2</text>
<text x="207.9" y="204.8">13</text>
<text x="207.9" y="207.2">14</text>
<text x="179.6" y="214.4">2</text>
<text x="183.6" y="215.9">CLK_SEL</text>
<text x="183.6" y="211.1">NC8</text>
<text x="201.4" y="215.9">/QE</text>
<text x="202.2" y="213.5">Q3</text>
<text x="207.9" y="212">15</text>
<text x="207.9" y="214.4">16</text>
<text x="200.5" y="220.6">VDD</text>
<text x="207.9" y="219.1">5</text>
<text x="200.3" y="225.4">GND</text>
<text x="200.7" y="227.8">PAD</text>
<text x="207.9" y="223.9">1</text>
<text x="207.9" y="226.3">17</text>
</g>
<g font-size="2.1">
<text x="108.4" y="21">U97</text>
<text x="108.4" y="23.4">OSC_SI530_312.5MHZ</text>
<text x="158.3" y="20.8">R152</text>
<text x="165" y="20.6">100 0402</text>
<text x="182.4" y="21">U96</text>
<text x="182.4" y="23.4">SI53340</text>
<text x="67.6" y="26.8">VCC_3V3</text>
<text x="87.2" y="29.4">R144</text>
<text x="139.9" y="25.6">pK_GTH_OSC</text>
<text x="139.9" y="27.9">nK_GTH_OSC</text>
<text x="218.7" y="25.6">bc_pK_CLK0_CHAN0</text>
<text x="218.7" y="27.9">bc_nK_CLK0_CHAN0</text>
<text x="318.3" y="27">ac_pK_CLK0_CHAN0</text>
<text x="318.3" y="29.2">PG 50</text>
<text x="87.2" y="32">4.7K</text>
<text x="87.2" y="34.6">0603</text>
<text x="218.7" y="32.7">bc_pK_CLK0_CHAN1</text>
<text x="218.7" y="35.1">bc_nK_CLK0_CHAN1</text>
<text x="277.2" y="30.6">C309</text>
<text x="284.1" y="30.6">0.1 UF</text>
<text x="292" y="30.6">0402</text>
<text x="318.3" y="34.2">ac_nK_CLK0_CHAN0</text>
<text x="134.7" y="36.3">VCC_3V3</text>
<text x="134.7" y="41.1">GND</text>
<text x="144.2" y="37.3">VCC_3V3</text>
<text x="218.7" y="39.9">bc_pK_CLK0_CHAN2</text>
<text x="277.2" y="37.8">C305</text>
<text x="284.1" y="37.8">0.1 UF</text>
<text x="292" y="37.8">0402</text>
<text x="318.3" y="36.3">PG 50</text>
<text x="318.3" y="41.3">ac_pK_CLK0_CHAN1</text>
<text x="108.4" y="45.1">&lt;Implementation&gt;</text>
<text x="153.5" y="47.3">C734</text>
<text x="218.7" y="42.3">bc_nK_CLK0_CHAN2</text>
<text x="277.2" y="44.9">C303</text>
<text x="284.1" y="44.9">0.1 UF</text>
<text x="292" y="44.9">0402</text>
<text x="318.3" y="43.5">PG 51</text>
<text x="153.5" y="49.4">0.1 UF</text>
<text x="153.8" y="52.1">0402</text>
<text x="277.2" y="52.1">C300</text>
<text x="284.1" y="52.1">0.1 UF</text>
<text x="292" y="52.1">0402</text>
<text x="318.3" y="48.5">ac_nK_CLK0_CHAN1</text>
<text x="318.3" y="50.6">PG 51</text>
<text x="146.3" y="56.9">GND</text>
<text x="164.3" y="57.3">R422</text>
<text x="218.2" y="55.4">VCC_3V3</text>
<text x="277.2" y="59.2">C297</text>
<text x="284.1" y="59.2">0.1 UF</text>
<text x="292" y="59.2">0402</text>
<text x="318.3" y="55.7">ac_pK_CLK0_CHAN2</text>
<text x="318.3" y="57.8">PG 52</text>
<text x="164.3" y="60.2">4.7K</text>
<text x="164.3" y="62.8">0603</text>
<text x="318.3" y="62.8">ac_nK_CLK0_CHAN2</text>
<text x="318.3" y="65">PG 52</text>
<text x="160.7" y="71.2">GND</text>
<text x="182.4" y="66.6">&lt;Implementation&gt;</text>
<text x="201.5" y="68.3">VCC_3V3</text>
<text x="213.2" y="68.8">GND</text>
<text x="277.2" y="66.4">C293</text>
<text x="284.1" y="66.4">0.1 UF</text>
<text x="292" y="66.4">0402</text>
<text x="210.8" y="78.3">C730</text>
<text x="210.8" y="80.5">1 UF</text>
<text x="211.1" y="82.6">0402 10v</text>
<text x="203.7" y="87.9">GND</text>
<text x="108.4" y="104.6">U59</text>
<text x="108.4" y="107">OSC_SI530_312.5MHZ</text>
<text x="158.3" y="104.4">R112</text>
<text x="165" y="104.1">100 0402</text>
<text x="182.4" y="104.6">U58</text>
<text x="182.4" y="107">SI53340</text>
<text x="67.6" y="110.3">VCC_3V3</text>
<text x="87.2" y="112.9">R103</text>
<text x="139.9" y="109.1">pK_GTY_OSC</text>
<text x="139.9" y="111.5">nK_GTY_OSC</text>
<text x="218.7" y="109.1">bc_pK_CLK0_CHAN4</text>
<text x="218.7" y="111.5">bc_nK_CLK0_CHAN4</text>
<text x="318.3" y="110.6">ac_pK_CLK0_CHAN4</text>
<text x="318.3" y="112.7">PG 54</text>
<text x="87.2" y="115.6">4.7K</text>
<text x="87.2" y="118.2">0603</text>
<text x="134.7" y="119.9">VCC_3V3</text>
<text x="218.7" y="116.3">bc_pK_CLK0_CHAN5</text>
<text x="218.7" y="118.7">bc_nK_CLK0_CHAN5</text>
<text x="277.2" y="114.1">C173</text>
<text x="284.1" y="114.1">0.1 UF</text>
<text x="292" y="114.1">0402</text>
<text x="318.3" y="117.7">ac_nK_CLK0_CHAN4</text>
<text x="318.3" y="119.9">PG 54</text>
<text x="134.7" y="124.7">GND</text>
<text x="144.2" y="120.8">VCC_3V3</text>
<text x="218.7" y="123.4">bc_pK_CLK0_CHAN6</text>
<text x="218.7" y="125.9">bc_nK_CLK0_CHAN6</text>
<text x="277.2" y="121.3">C171</text>
<text x="284.1" y="121.3">0.1 UF</text>
<text x="292" y="121.3">0402</text>
<text x="318.3" y="124.9">ac_pK_CLK0_CHAN5</text>
<text x="108.4" y="128.7">&lt;Implementation&gt;</text>
<text x="153.5" y="130.9">C774</text>
<text x="277.2" y="128.5">C165</text>
<text x="284.1" y="128.5">0.1 UF</text>
<text x="292" y="128.5">0402</text>
<text x="318.3" y="127">PG 56</text>
<text x="153.5" y="133">0.1 UF</text>
<text x="153.8" y="135.6">0402</text>
<text x="277.2" y="135.6">C161</text>
<text x="284.1" y="135.6">0.1 UF</text>
<text x="292" y="135.6">0402</text>
<text x="318.3" y="132">ac_nK_CLK0_CHAN5</text>
<text x="318.3" y="134.2">PG 56</text>
<text x="146.3" y="140.4">GND</text>
<text x="164.3" y="140.9">R104</text>
<text x="164.3" y="143.8">4.7K</text>
<text x="218.2" y="139">VCC_3V3</text>
<text x="277.2" y="142.8">C159</text>
<text x="284.1" y="142.8">0.1 UF</text>
<text x="292" y="142.8">0402</text>
<text x="318.3" y="139.2">ac_pK_CLK0_CHAN6</text>
<text x="318.3" y="141.4">PG 58</text>
<text x="164.3" y="146.4">0603</text>
<text x="277.2" y="149.9">C155</text>
<text x="284.1" y="149.9">0.1 UF</text>
<text x="292" y="149.9">0402</text>
<text x="318.3" y="146.4">ac_nK_CLK0_CHAN6</text>
<text x="318.3" y="148.5">PG 58</text>
<text x="160.7" y="154.7">GND</text>
<text x="182.4" y="150.2">&lt;Implementation&gt;</text>
<text x="201.5" y="151.9">VCC_3V3</text>
<text x="213.2" y="152.4">GND</text>
<text x="210.8" y="161.9">C764</text>
<text x="210.8" y="164">1 UF</text>
<text x="211.1" y="166.2">0402 10v</text>
<text x="203.7" y="171.4">GND</text>
<text x="108.4" y="185.8">U82</text>
<text x="158.3" y="185.5">R137</text>
<text x="165" y="185.3">100 0402</text>
<text x="182.4" y="185.8">U79</text>
<text x="67.6" y="191.5">VCC_3V3</text>
<text x="108.4" y="188.2">OSC_SI510_200MHZ</text>
<text x="139.9" y="190.3">pK_UTIL_CLK</text>
<text x="182.4" y="188.2">SI53340</text>
<text x="218.7" y="190.3">bc_pK_UTIL_CLK_CHAN0</text>
<text x="318.3" y="191.7">ac_pK_UTIL_CLK_CHAN0</text>
<text x="87.2" y="194.1">R124</text>
<text x="87.2" y="196.8">4.7K</text>
<text x="139.9" y="192.7">nK_UTIL_CLK</text>
<text x="218.7" y="192.7">bc_nK_UTIL_CLK_CHAN0</text>
<text x="218.7" y="197.5">bc_pK_UTIL_CLK_CHAN1</text>
<text x="277.2" y="195.3">C242</text>
<text x="284.1" y="195.3">0.1 UF</text>
<text x="292" y="195.3">0402</text>
<text x="318.3" y="193.9">PG 49</text>
<text x="87.2" y="199.4">0603</text>
<text x="134.7" y="201">VCC_3V3</text>
<text x="144.2" y="202">VCC_3V3</text>
<text x="218.7" y="199.9">bc_nK_UTIL_CLK_CHAN1</text>
<text x="277.2" y="202.5">C235</text>
<text x="284.1" y="202.5">0.1 UF</text>
<text x="292" y="202.5">0402</text>
<text x="318.3" y="198.9">ac_nK_UTIL_CLK_CHAN0</text>
<text x="318.3" y="201">PG 49</text>
<text x="134.7" y="205.8">GND</text>
<text x="218.7" y="204.6">bc_pK_UTIL_CLK_CHAN2</text>
<text x="218.7" y="207">bc_nK_UTIL_CLK_CHAN2</text>
<text x="277.2" y="209.6">C230</text>
<text x="284.1" y="209.6">0.1 UF</text>
<text x="292" y="209.6">0402</text>
<text x="318.3" y="206.1">ac_pK_UTIL_CLK_CHAN1</text>
<text x="318.3" y="208.2">PG 59</text>
<text x="153.5" y="212">C756</text>
<text x="153.5" y="214.2">0.1 UF</text>
<text x="318.3" y="213.2">ac_nK_UTIL_CLK_CHAN1</text>
<text x="318.3" y="215.4">PG 59</text>
<text x="146.3" y="221.6">GND</text>
<text x="153.8" y="216.8">0402</text>
<text x="218.2" y="220.2">VCC_3V3</text>
<text x="277.2" y="216.8">C227</text>
<text x="284.1" y="216.8">0.1 UF</text>
<text x="292" y="216.8">0402</text>
<text x="318.3" y="220.4">ac_pK_UTIL_CLK_CHAN2</text>
<text x="164.3" y="222.1">R128</text>
<text x="164.3" y="224.9">4.7K</text>
<text x="164.3" y="227.5">0603</text>
<text x="277.2" y="224">C222</text>
<text x="284.1" y="224">0.1 UF</text>
<text x="292" y="224">0402</text>
<text x="318.3" y="222.5">PG 37</text>
<text x="318.3" y="227.5">ac_nK_UTIL_CLK_CHAN2</text>
<text x="182.4" y="231.4">&lt;Implementation&gt;</text>
<text x="201.5" y="233">VCC_3V3</text>
<text x="213.2" y="233.5">GND</text>
<text x="277.2" y="231.1">C215</text>
<text x="284.1" y="231.1">0.1 UF</text>
<text x="292" y="231.1">0402</text>
<text x="318.3" y="229.7">PG 37</text>
<text x="160.7" y="235.9">GND</text>
<text x="210.8" y="243.1">C750</text>
<text x="210.8" y="245.2">1 UF</text>
<text x="211.1" y="247.4">0402 10v</text>
<text x="203.7" y="252.6">GND</text>
<text x="330.5" y="262.2">Title</text>
<text x="330.5" y="269.3">Size</text>
<text x="340" y="269.3">Document Number</text>
<text x="409.2" y="269.3">Rev</text>
<text x="330.5" y="276.5">Date:</text>
<text x="342.9" y="276.5">Tuesday, February 26, 2019</text>
<text x="378.2" y="276.5">Sheet</text>
<text x="390.1" y="276.5">15</text>
<text x="397.3" y="276.5">of</text>
<text x="404.5" y="276.5">74</text>
</g>
<g font-size="1.7">
<text x="55.4" y="1.8">5</text>
<text x="135.6" y="1.8">4</text>
<text x="215.8" y="1.8">3</text>
<text x="296" y="1.8">2</text>
<text x="376.3" y="1.8">1</text>
<text x="13.5" y="38.2">D</text>
<text x="417" y="38.2">D</text>
<text x="13.5" y="106.8">C</text>
<text x="417" y="106.8">C</text>
<text x="13.5" y="175.5">B</text>
<text x="417" y="175.5">B</text>
<text x="13.5" y="244.1">A</text>
<text x="417" y="244.1">A</text>
<text x="55.4" y="278.7">5</text>
<text x="135.6" y="278.7">4</text>
<text x="215.8" y="278.7">3</text>
<text x="296" y="278.7">2</text>
<text x="376.3" y="278.7">1</text>
</g>
</svg>
